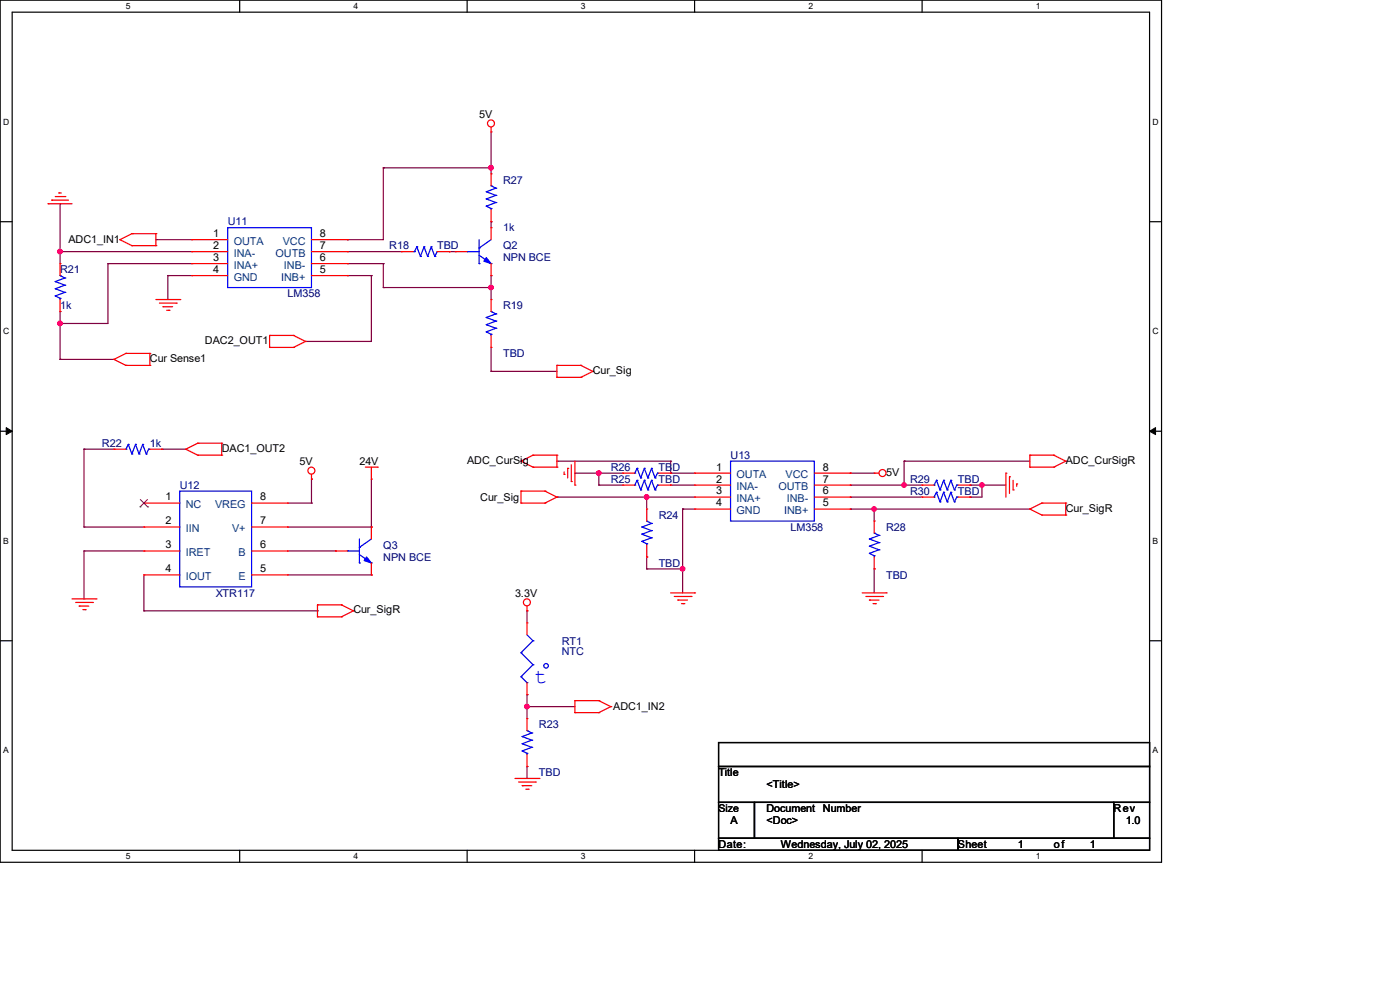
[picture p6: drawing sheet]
<svg xmlns="http://www.w3.org/2000/svg" width="297mm" height="210mm" viewBox="0 0 297 210" stroke-linecap="round" stroke-linejoin="round" font-family="sans-serif">
<path d="M0 0h246.4v182.9h-246.4zM2.6 2.6h241.3v177.8h-241.3z" fill="none" stroke="#000" stroke-width=".25"/>
<g fill="#fff">
<path d="M26.7 .3h1v2h-1z"/>
<path d="M26.7 180.6h1v2h-1z"/>
</g>
<path d="M50.8 0v2.6M50.8 180.4v2.5" fill="none" stroke="#000" stroke-width=".25"/>
<g fill="#fff">
<path d="M75 .3h.9v2h-.9z"/>
<path d="M75 180.6h.9v2h-.9z"/>
</g>
<path d="M99.1 0v2.6M99.1 180.4v2.5" fill="none" stroke="#000" stroke-width=".25"/>
<g fill="#fff">
<path d="M123.2 .3h1v2h-1z"/>
<path d="M123.2 180.6h1v2h-1z"/>
</g>
<path d="M147.4 0v2.6M147.4 180.4v2.5" fill="none" stroke="#000" stroke-width=".25"/>
<g fill="#fff">
<path d="M171.5 .3h1v2h-1z"/>
<path d="M171.5 180.6h1v2h-1z"/>
</g>
<path d="M195.6 0v2.6M195.6 180.4v2.5" fill="none" stroke="#000" stroke-width=".25"/>
<g fill="#fff">
<path d="M219.8 .3h.9v2h-.9z"/>
<path d="M219.8 180.6h.9v2h-.9z"/>
<path d="M.7 24.8h1.2v2h-1.2z"/>
<path d="M244.5 24.8h1.3v2h-1.3z"/>
<path d="M.7 69.3h1.2v1.9h-1.2z"/>
<path d="M244.5 69.3h1.3v1.9h-1.3z"/>
</g>
<path d="M0 47h2.6M243.9 47h2.5" fill="none" stroke="#000" stroke-width=".25"/>
<g fill="#fff">
<path d="M.7 113.7h1.2v2h-1.2z"/>
<path d="M244.5 113.7h1.2v2h-1.2z"/>
</g>
<path d="M0 91.5h2.6M243.9 91.5h2.5" fill="none" stroke="#000" stroke-width=".25"/>
<path d="M1.3 90.7l1.3 .8-1.3 .7zM243.9 91.5l1.3-.8v1.5z" fill="#000" stroke="#000" stroke-width=".21"/>
<g fill="#fff">
<path d="M.7 158.2h1.2v1.9h-1.2z"/>
<path d="M244.5 158.2h1.2v1.9h-1.2z"/>
</g>
<path d="M0 135.9h2.6M243.9 135.9h2.5M152.4 157.5h91.5v5.1h-91.5zM152.4 162.6h91.5v7.6h-91.5zM152.4 170.2h7.7v7.6h-7.7zM152.4 177.8h50.8v2.6h-50.8zM160.1 170.2h76.2v7.6h-76.2zM203.2 177.8h40.7v2.6h-40.7zM236.3 170.2h7.6v7.6h-7.6z" fill="none" stroke="#000" stroke-width=".25"/>
<g fill="none" stroke="#800040" stroke-width=".25">
<path d="M81.3 35.6h.1M81.3 35.6v15.2h-7.6M81.3 35.6h22.9M104.2 35.6h.1M104.2 28v8.9M12.7 43.2h.1M12.7 53.4h.1M12.7 53.4h28M12.7 43.2v12.7M22.9 55.9h.1M22.9 55.9h17.8M22.9 55.9v12.7h-10.2"/>
<path d="M33.1 50.8h.1M33.1 50.8h7.6M35.6 58.5h.1M35.6 58.5h5.1M35.6 58.5v5M73.7 53.4h.1M73.7 55.9h.1M73.7 58.5h.1M73.7 50.8h.1M73.7 53.4h11.4M73.7 55.9h7.6M73.7 58.5h5.1"/>
<path d="M78.8 58.5h.1M78.8 58.5v13.9h-14M81.3 55.9h.1M81.3 55.9v5.1M95.3 53.4h.1M95.3 53.4h1.3M104.2 58.5h.1M104.2 47h.1M104.2 47v1.3M104.2 58.5v5M12.7 66.1h.1M12.7 68.6h.1"/>
<path d="M12.7 76.2h.1M12.7 66.1v10.1M12.7 76.2h11.5M64.8 72.4h.1M81.3 61h.1M81.3 61h22.9M104.2 61h.1M104.2 78.8h.1M104.2 73.7v5.1M104.2 78.8h14M17.8 95.3h.1M17.8 95.3v16.5"/>
<path d="M17.8 95.3h6.4M34.3 95.3h.1M34.3 95.3h5.1M118.2 97.8h.1M118.2 97.8h24.1M142.3 97.8h.1M142.3 97.8v2.6M191.8 97.8h.1M191.8 97.8h26.7M191.8 97.8v5.1M17.8 111.8h.1M17.8 116.9h.1"/>
<path d="M17.8 116.9h12.7M17.8 111.8h12.7M17.8 116.9v10.1M61 116.9h10.2M61 111.8h17.8M61 106.7h5.1M66.1 106.7h.1M66.1 101.6h.1M66.1 101.6v5.1M71.2 116.9h.1M78.8 111.8h.1M78.8 101.6v10.2"/>
<path d="M118.2 105.5h.1M118.2 105.5h29.2M122 100.4h.1M122 100.4h10.1M127 100.4h.1M127 102.9h.1M127 102.9h5.1M127 100.4v2.5M137.2 105.5h.1M137.2 118.2h.1M137.2 105.5v2.5M137.2 118.2v2.5"/>
<path d="M142.3 100.4h.1M142.3 102.9h.1M142.3 100.4h5.1M142.3 102.9h5.1M144.8 108h.1M144.8 108h2.6M144.8 108v17.8M180.4 100.4h.1M180.4 108h.1M180.4 102.9h.1M180.4 105.5h.1M180.4 108h38.1"/>
<path d="M180.4 100.4h5.1M180.4 105.5h15.2M180.4 102.9h15.2M185.5 108h.1M185.5 108v2.5M191.8 102.9h.1M205.8 102.9h.1M205.8 105.5h.1M205.8 102.9h7.6M208.3 102.9h.1M208.3 102.9v2.6h-2.5M218.5 108h.1"/>
<path d="M17.8 127h.1M30.5 129.6h.1M30.5 122v7.6M30.5 129.6h36.9M61 122h17.8M67.4 129.6h.1M78.8 122h.1M111.8 129.6h.1M111.8 129.6v2.5M137.2 120.7h.1M137.2 120.7h7.6M144.8 120.7h.1"/>
<path d="M185.5 120.7h.1M185.5 120.7v5.1M111.8 147.4h.1M111.8 149.9h.1M111.8 147.4v5M111.8 149.9h10.2M111.8 162.6h.1M111.8 162.6v2.5"/>
</g>
<g fill="#f0f" stroke="#f0f" stroke-width=".25">
<circle cx="104.2" cy="61" r=".49"/>
<circle cx="12.7" cy="53.4" r=".49"/>
<circle cx="12.7" cy="68.6" r=".49"/>
<circle cx="111.8" cy="149.9" r=".49"/>
<circle cx="144.8" cy="120.7" r=".49"/>
<circle cx="137.2" cy="105.4" r=".49"/>
<circle cx="127" cy="100.4" r=".49"/>
<circle cx="104.2" cy="35.6" r=".49"/>
<circle cx="185.4" cy="108" r=".49"/>
<circle cx="191.8" cy="102.9" r=".49"/>
<circle cx="208.3" cy="102.9" r=".49"/>
</g>
<g fill="none" stroke="#f00" stroke-width=".25">
<path d="M104.2 28h.1M104.2 36.9h.1M104.2 27v1M104.2 36.9v2.5M10.2 43.2h.1M10.2 43.2h5.1M11 42.5h.1M11 42.5h3.5M11.7 41.7h2.1M12.5 40.9h.1M12.5 40.9h.5M12.7 55.9h.1"/>
<path d="M12.7 55.9v2.6M13.8 41.7h.1M25.4 50.8h.1M25.4 50.8l2.6 1.3M28 52.1h.1M28 49.6h.1M28 52.1h5.1M28 49.6l-2.6 1.2M28 49.6h5.1M33.1 49.6h.1M33.1 52.1h.1M33.1 49.6v2.5"/>
<path d="M40.7 50.8h.1M40.7 53.4h.1M40.7 55.9h.1M40.7 58.5h.1M40.7 50.8h7.6M40.7 53.4h7.6M40.7 55.9h7.6M40.7 58.5h7.6M66.1 50.8h7.6M66.1 53.4h7.6M66.1 55.9h7.6M66.1 58.5h7.6"/>
<path d="M73.7 58.5h.1M73.7 55.9h.1M73.7 53.4h.1M73.7 50.8h.1M85.1 53.4h.1M85.1 53.4h2.6M92.8 53.4h2.5M95.3 53.4h.1M96.6 53.4h.1M96.6 53.4h2.5M104.2 47h.1M104.2 48.3h.1"/>
<path d="M104.2 58.5h.1M104.2 44.5v2.5M104.2 48.3v2.5M104.2 55.9v2.6M12.7 66.1h.1M12.7 63.5v2.6M24.2 76.2h.1M24.2 76.2l2.5 1.3M26.7 77.5h.1M26.7 75h.1M26.7 77.5h5.1M26.7 75l-2.5 1.2"/>
<path d="M26.7 75h5.1M31.8 75h.1M31.8 77.5h.1M31.8 75v2.5M33.1 63.5h5M33.8 64.3h3.6M34.6 65.1h.1M34.6 65.1h2M35.3 65.8h.6M35.9 65.8h.1M37.4 64.3h.1M38.1 63.5h.1"/>
<path d="M57.2 73.7h.1M57.2 71.2h.1M57.2 71.2h5.1M57.2 73.7h5.1M57.2 71.2v2.5M62.3 71.2h.1M62.3 73.7h.1M62.3 71.2l2.5 1.2M64.8 72.4h.1M64.8 72.4l-2.5 1.3M104.2 63.5h.1M104.2 73.7h.1"/>
<path d="M104.2 63.5v2.6M104.2 71.2v2.5M118.2 77.5h.1M118.2 77.5v2.6M118.2 77.5h5M123.2 77.5h.1M123.2 77.5l2.6 1.3M125.8 78.8h.1M125.8 78.8l-2.6 1.3M24.2 95.3h.1M24.2 95.3h2.5M31.8 95.3h2.5"/>
<path d="M34.3 95.3h.1M39.4 95.3h.1M39.4 95.3l2.6 1.3M42 96.6h.1M42 94h.1M42 96.6h5M42 94l-2.6 1.3M42 94h5M47 94h.1M47 96.6h.1M47 94v2.6M77.5 99.1h2.6"/>
<path d="M78.8 99.1v2.5M80.1 99.1h.1M110.5 97.8h.1M110.5 97.8l2.6 1.3M113.1 99.1h.1M113.1 96.6h.1M113.1 99.1h5.1M113.1 96.6l-2.6 1.2M113.1 96.6h5.1M118.2 96.6h.1M118.2 99.1h.1M118.2 80.1h.1"/>
<path d="M118.2 96.6v2.5M118.2 80.1h5M120.4 99.4h.1M120.4 99.4v2M121.2 98.6v3.6M122 97.8v5.1M123.2 80.1h.1M218.5 99.1h.1M218.5 96.6h.1M218.5 99.1h5.1M218.5 96.6h5.1M218.5 96.6v2.5"/>
<path d="M223.6 96.6h.1M223.6 99.1h.1M223.6 96.6l2.5 1.2M226.1 97.8h.1M226.1 97.8l-2.5 1.3M30.5 106.7h.1M30.5 111.8h.1M30.5 116.9h.1M30.5 106.7h7.6M30.5 111.8h7.6M30.5 116.9h7.6M53.4 106.7h7.6"/>
<path d="M53.4 111.8h7.6M53.4 116.9h7.6M61 116.9h.1M61 111.8h.1M61 106.7h.1M66.1 101.6h.1M66.1 100.6v1M71.2 116.9h.1M71.2 116.9h2.5M78.8 101.6h.1M78.8 111.8h.1M78.8 111.8v2.5"/>
<path d="M78.8 119.4v2.6M110.5 106.7h.1M110.5 104.2h.1M110.5 104.2h5.1M110.5 106.7h5.1M110.5 104.2v2.5M115.6 104.2h.1M115.6 106.7h.1M115.6 104.2l2.6 1.3M118.2 105.5h.1M118.2 105.5l-2.6 1.2M119.7 100.6h.1"/>
<path d="M119.7 100.1v.5M121.2 102.2h.1M122 102.9h.1M132.1 102.9h.1M132.1 100.4h.1M132.1 100.4h2.6M132.1 102.9h2.6M137.2 108h.1M137.2 118.2h.1M137.2 108v2.5M137.2 115.6v2.6M139.7 100.4h2.6"/>
<path d="M139.7 102.9h2.6M142.3 102.9h.1M142.3 100.4h.1M147.4 100.4h.1M147.4 102.9h.1M147.4 105.5h.1M147.4 108h.1M147.4 100.4h7.6M147.4 102.9h7.6M147.4 105.5h7.6M147.4 108h7.6M172.8 100.4h7.6"/>
<path d="M172.8 102.9h7.6M172.8 105.5h7.6M172.8 108h7.6M180.4 108h.1M180.4 105.5h.1M180.4 102.9h.1M180.4 100.4h.1M185.5 100.4h.1M185.5 110.5h.1M185.5 100.4h1M185.5 110.5v2.6M185.5 118.2v2.5"/>
<path d="M195.6 102.9h.1M195.6 105.5h.1M195.6 102.9h2.6M195.6 105.5h2.6M203.2 102.9h2.6M203.2 105.5h2.6M205.8 102.9h.1M205.8 105.5h.1M213.4 100.4h.1M213.4 100.4v5.1M214.2 101.1h.1M214.2 101.1v3.6"/>
<path d="M214.9 103.9h.1M214.9 101.9v2M215.7 102.7h.1M215.7 102.7v.5M218.5 108h.1M218.5 108l2.5 1.3M221 109.3h.1M221 106.7h.1M221 106.7h5.1M221 109.3h5.1M221 106.7l-2.5 1.3M226.1 106.7h.1"/>
<path d="M226.1 109.3h.1M226.1 106.7v2.6M15.3 127h5.1M16 127.8h3.6M16.8 128.6h.1M16.8 128.6h2M17.6 129.3h.5M18.1 129.3h.1M19.6 127.8h.1M20.4 127h.1M30.5 122h.1M30.5 122h7.6"/>
<path d="M53.4 122h7.6M61 122h.1M67.4 130.9h.1M67.4 128.3h.1M67.4 128.3h5M67.4 130.9h5M67.4 128.3v2.6M72.4 128.3h.1M72.4 130.9h.1M72.4 128.3l2.6 1.3M75 129.6h.1M75 129.6l-2.6 1.3"/>
<path d="M78.8 122h.1M111.8 129.6h.1M111.8 132.1h.1M111.8 128.6v1M111.8 132.1v2.6M142.3 125.8h5.1M143 126.5h3.6M143.8 127.3h.1M143.8 127.3h2M144.6 128.1h.5M145.1 128.1h.1M146.6 126.5h.1"/>
<path d="M147.4 125.8h.1M182.9 125.8h5.1M183.7 126.5h3.5M184.4 127.3h.1M184.4 127.3h2.1M185.2 128.1h.5M185.5 120.7h.1M185.7 128.1h.1M187.2 126.5h.1M188 125.8h.1M111.8 147.4h.1M111.8 152.4h.1"/>
<path d="M111.8 144.8v2.6M111.8 152.4v2.6M122 151.2h.1M122 148.6h.1M122 148.6h5M122 151.2h5M122 148.6v2.6M127 148.6h.1M127 151.2h.1M127 148.6l2.6 1.3M129.6 149.9h.1M129.6 149.9l-2.6 1.3"/>
<path d="M109.3 165.1h5M110 165.9h3.6M110.8 166.7h.1M110.8 166.7h2M111.5 167.4h.6M111.8 162.6h.1M111.8 160.1v2.5M112.1 167.4h.1M113.6 165.9h.1M114.3 165.1h.1"/>
<circle cx="104.2" cy="26.2" r=".74"/>
<circle cx="66.1" cy="99.8" r=".74"/>
<circle cx="187.2" cy="100.4" r=".74"/>
<circle cx="111.8" cy="127.8" r=".74"/>
</g>
<g fill="none" stroke="#00f" stroke-width=".25">
<path d="M104.2 39.4h.1M104.2 39.4l1 .5M105.2 39.9h.1M105.2 39.9l-2 .8M11.7 59.7h.1M11.7 59.7l2.1 .8M12.7 58.5h.1M12.7 58.5l1.1 .5M13.8 59h.1M13.8 59l-2.1 .7M48.3 48.3h17.8v12.7h-17.8zM87.7 53.4h.2"/>
<path d="M87.9 53.4h.1M88.4 52.4h.1M88.4 52.4l-.5 1M88.4 52.4l.8 2M89.2 54.4h.1M90 52.4h.1M90 52.4l-.8 2M90 52.4l.7 2M90.7 54.4h.1M91.5 52.4h.1M91.5 52.4l-.8 2M91.5 52.4l.7 2"/>
<path d="M92.2 54.4h.1M92.8 53.4h.1M92.8 53.4l-.6 1M99.1 53.4h.1M99.1 53.4h2.5M101.6 52.6h.1M101.6 55.9h.1M101.6 54.1l2.6 1.8M101.6 50.8v5.1M103.2 43.7h.1M103.2 42.2h.1M103.2 40.7h.1"/>
<path d="M103.2 43.7l1 .5M103.2 42.2l2 .8M103.2 40.7l2 .7M104.2 44.2h.1M104.2 55.9h.1M104.2 44.2v.3M104.2 50.8l-2.6 1.8M105.2 43h.1M105.2 41.4h.1M105.2 43l-2 .7M105.2 41.4l-2 .8M11.7 62.8h.1"/>
<path d="M11.7 61.3h.1M11.7 62.8l1 .5M11.7 61.3l2.1 .7M12.7 63.3h.1M12.7 63.3v.2M13.8 62h.1M13.8 60.5h.1M13.8 62l-2.1 .8M13.8 60.5l-2.1 .8M103.2 70.4h.1M103.2 68.9h.1M103.2 67.4h.1"/>
<path d="M103.2 70.4l1 .5M103.2 68.9l2 .7M103.2 67.4l2 .7M104.2 66.1h.1M104.2 70.9h.1M104.2 70.9v.3M104.2 66.1l1 .5M105.2 69.6h.1M105.2 68.1h.1M105.2 66.6h.1M105.2 69.6l-2 .8M105.2 68.1l-2 .8"/>
<path d="M105.2 66.6l-2 .8M26.7 95.3h.1M27.2 94.3h.1M27.2 94.3l.8 2M27.2 94.3l-.5 1M28 96.3h.1M28.7 94.3h.1M28.7 94.3l.8 2M28.7 94.3l-.7 2M29.5 96.3h.1M30.3 94.3h.1M30.3 94.3l.7 2"/>
<path d="M30.3 94.3l-.8 2M31 96.3h.1M31.5 95.3h.1M31.5 95.3l-.5 1M31.5 95.3h.3M135.2 99.4h.1M135.2 99.4l.7 2M135.2 99.4l-.5 1M136.7 99.4h.1M136.7 99.4l.8 2M136.7 99.4l-.8 2M138.2 99.4h.1"/>
<path d="M138.2 99.4l.8 2M138.2 99.4l-.7 2M155 97.8h17.8v12.7h-17.8zM38.1 104.2h15.3v20.3h-15.3zM73.7 116.9h.1M73.7 116.9h2.5M76.2 116.1h.1M76.2 119.4h.1M76.2 117.6l2.6 1.8M76.2 114.3v5.1M78.8 119.4h.1M78.8 114.3l-2.6 1.8"/>
<path d="M134.7 102.9h.1M134.7 100.4h.1M135.2 101.9h.1M135.2 101.9l.7 2M135.2 101.9l-.5 1M135.9 103.9h.1M135.9 101.4h.1M136.2 114.9h.1M136.2 113.3h.1M136.2 111.8h.1M136.2 114.9l1 .5M136.2 113.3l2 .8"/>
<path d="M136.2 111.8l2 .8M136.7 101.9h.1M136.7 101.9l.8 2M136.7 101.9l-.8 2M137.2 110.5h.1M137.2 115.4h.1M137.2 110.5l1 .5M137.2 115.4v.2M137.5 103.9h.1M137.5 101.4h.1M138.2 101.9h.1M138.2 114.1h.1"/>
<path d="M138.2 112.6h.1M138.2 111h.1M138.2 101.9l.8 2M138.2 101.9l-.7 2M138.2 114.1l-2 .8M138.2 112.6l-2 .7M138.2 111l-2 .8M139 103.9h.1M139 101.4h.1M139.5 102.9h.1M139.5 100.4h.1M139.5 102.9l-.5 1"/>
<path d="M139.5 102.9h.2M139.5 100.4l-.5 1M139.5 100.4h.2M184.4 117.4h.1M184.4 115.9h.1M184.4 114.3h.1M184.4 117.4l1.1 .5M184.4 115.9l2.1 .7M184.4 114.3l2.1 .8M185.5 113.1h.1M185.5 117.9h.1M185.5 113.1l1 .5"/>
<path d="M185.5 117.9v.3M186.5 116.6h.1M186.5 115.1h.1M186.5 113.6h.1M186.5 116.6l-2.1 .8M186.5 115.1l-2.1 .8M186.5 113.6l-2.1 .7M198.2 102.9h.1M198.2 105.5h.1M198.7 101.9h.1M198.7 104.4h.1M198.7 101.9l.7 2"/>
<path d="M198.7 101.9l-.5 1M198.7 104.4l.7 2.1M198.7 104.4l-.5 1.1M199.4 103.9h.1M199.4 106.5h.1M200.2 101.9h.1M200.2 104.4h.1M200.2 101.9l.8 2M200.2 101.9l-.8 2M200.2 104.4l.8 2.1M200.2 104.4l-.8 2.1M201 103.9h.1"/>
<path d="M201 106.5h.1M201.7 101.9h.1M201.7 104.4h.1M201.7 101.9l.8 2M201.7 101.9l-.7 2M201.7 104.4l.8 2.1M201.7 104.4l-.7 2.1M202.5 103.9h.1M202.5 106.5h.1M203 102.9h.1M203 105.5h.1M203 102.9h.2"/>
<path d="M203 102.9l-.5 1M203 105.5l-.5 1M203 105.5h.2M110.5 138.5h.1M110.5 138.5l2.6 2.5M111.8 134.7l1.3 1.2M113.1 135.9h.1M113.1 135.9l-2.6 2.6M110.5 143.6h.1M110.5 143.6l1.3 1.2M110.8 159.3h.1M110.8 157.8h.1"/>
<path d="M110.8 156.3h.1M110.8 159.3l1 .5M110.8 157.8l2 .7M110.8 156.3l2 .7M111.8 144.8h.1M111.8 155h.1M111.8 159.8h.1M111.8 155l1 .5M111.8 159.8v.3M112.8 158.5h.1M112.8 157h.1M112.8 155.5h.1"/>
<path d="M112.8 158.5l-2 .8M112.8 157l-2 .8M112.8 155.5l-2 .8M113.1 141h.1M113.1 141l-2.6 2.6"/>
<circle cx="115.8" cy="141.2" r=".49"/>
</g>
<path d="M29.7 107.5h.1M29.8 106l1.5 1.5M31.3 106l-1.6 1.5M31.3 107.5h.1" fill="none" stroke="#804000" stroke-width=".21"/>
<g fill="#00f" stroke="#00f" stroke-width=".25">
<path d="M77.8 118.2l1 1.2-1.5-.5z"/>
<path d="M103.2 54.7l1 1.2-1.5-.5z"/>
</g>
<text font-size="4.6" fill="#00f" x="113.3" y="144.9">t</text>
<g font-size="2.3">
<text x="101.6" y="25">5V</text>
<text x="14.5" y="51.6">ADC1_IN1</text>
<text x="45.3" y="50.3">1</text>
<text x="45.3" y="52.8">2</text>
<text x="67.9" y="52.8">7</text>
<text x="67.9" y="50.3">8</text>
<text x="45.3" y="55.4">3</text>
<text x="45.3" y="57.9">4</text>
<text x="67.9" y="57.9">5</text>
<text x="67.9" y="55.4">6</text>
<text x="31.8" y="76.8">Cur Sense1</text>
<text x="43.5" y="73">DAC2_OUT1</text>
<text x="125.8" y="79.3">Cur_Sig</text>
<text x="47" y="95.8">DAC1_OUT2</text>
<text x="63.5" y="98.6">5V</text>
<text x="76.2" y="98.6">24V</text>
<text x="99.1" y="98.4">ADC_CurSig</text>
<text x="151.9" y="99.8">1</text>
<text x="174.5" y="99.8">8</text>
<text x="188" y="100.9">5V</text>
<text x="226.1" y="98.4">ADC_CurSigR</text>
<text x="35.1" y="106.2">1</text>
<text x="55.2" y="106.2">8</text>
<text x="101.9" y="106.3">Cur_Sig</text>
<text x="151.9" y="102.4">2</text>
<text x="151.9" y="104.9">3</text>
<text x="151.9" y="107.4">4</text>
<text x="174.5" y="107.4">5</text>
<text x="174.5" y="104.9">6</text>
<text x="174.5" y="102.4">7</text>
<text x="35.1" y="111.3">2</text>
<text x="55.2" y="111.3">7</text>
<text x="226.1" y="108.5">Cur_SigR</text>
<text x="35.1" y="116.3">3</text>
<text x="55.2" y="116.3">6</text>
<text x="35.1" y="121.4">4</text>
<text x="55.2" y="121.4">5</text>
<text x="75" y="130.1">Cur_SigR</text>
<text x="109.3" y="126.6">3.3V</text>
<text x="130.1" y="150.7">ADC1_IN2</text>
<text x="152.4" y="164.7">Title</text>
<text x="162.6" y="167.2">&lt;Title&gt;</text>
<text x="162.6" y="172.3">Document</text>
<text x="174.6" y="172.3">Number</text>
<text x="236.3" y="172.3">Rev</text>
<text x="152.4" y="179.9">Date:</text>
<text x="155" y="174.8">A</text>
<text x="162.6" y="174.8">&lt;Doc&gt;</text>
<text x="165.7" y="179.9">Wednesday, July 02, 2025</text>
<text x="203.2" y="179.9">Sheet</text>
<text x="215.9" y="179.9">1</text>
<text x="223.6" y="179.9">of</text>
<text x="231.2" y="179.9">1</text>
<text x="238.8" y="174.8">1.0</text>
</g>
<g font-size="2.3" fill="#000080">
<text x="106.7" y="38.9">R27</text>
<text x="48.3" y="47.8">U11</text>
<text x="82.6" y="52.9">R18</text>
<text x="92.7" y="52.9">TBD</text>
<text x="106.7" y="49.1">1k</text>
<text x="106.7" y="52.9">Q2</text>
<text x="12.7" y="58">R21</text>
<text x="106.7" y="55.5">NPN BCE</text>
<text x="12.7" y="65.6">1k</text>
<text x="61" y="63.1">LM358</text>
<text x="106.7" y="65.6">R19</text>
<text x="106.7" y="75.8">TBD</text>
<text x="21.6" y="94.8">R22</text>
<text x="31.8" y="94.8">1k</text>
<text x="129.6" y="99.9">R26</text>
<text x="139.7" y="99.9">TBD</text>
<text x="155" y="97.4">U13</text>
<text x="38.1" y="103.7">U12</text>
<text x="129.6" y="102.4">R25</text>
<text x="139.7" y="102.4">TBD</text>
<text x="193.1" y="102.4">R29</text>
<text x="193.1" y="105">R30</text>
<text x="203.2" y="102.4">TBD</text>
<text x="203.2" y="105">TBD</text>
<text x="139.7" y="110.1">R24</text>
<text x="167.7" y="112.6">LM358</text>
<text x="188" y="112.6">R28</text>
<text x="81.3" y="116.4">Q3</text>
<text x="81.3" y="119">NPN BCE</text>
<text x="139.7" y="120.2">TBD</text>
<text x="188" y="122.8">TBD</text>
<text x="45.8" y="126.6">XTR117</text>
<text x="119.2" y="136.7">RT1</text>
<text x="119.2" y="139">NTC</text>
<text x="114.3" y="154.5">R23</text>
<text x="114.3" y="164.7">TBD</text>
</g>
<g font-size="2.3" fill="#004080">
<text x="49.6" y="51.9">OUTA</text>
<text x="60" y="51.9">VCC</text>
<text x="49.6" y="54.4">INA-</text>
<text x="49.6" y="57">INA+</text>
<text x="49.6" y="59.5">GND</text>
<text x="58.5" y="54.4">OUTB</text>
<text x="59.6" y="59.5">INB+</text>
<text x="60.2" y="57">INB-</text>
<text x="156.3" y="101.4">OUTA</text>
<text x="166.7" y="101.4">VCC</text>
<text x="39.4" y="107.8">NC</text>
<text x="45.6" y="107.8">VREG</text>
<text x="156.3" y="104">INA-</text>
<text x="156.3" y="106.5">INA+</text>
<text x="165.1" y="104">OUTB</text>
<text x="166.9" y="106.5">INB-</text>
<text x="39.4" y="112.9">IIN</text>
<text x="49.2" y="112.9">V+</text>
<text x="156.3" y="109">GND</text>
<text x="166.3" y="109">INB+</text>
<text x="39.4" y="117.9">IRET</text>
<text x="50.6" y="117.9">B</text>
<text x="39.4" y="123">IOUT</text>
<text x="50.6" y="123">E</text>
</g>
<text font-size="2.2" x="152.4" y="172.3">Size</text>
<g font-size="1.8">
<text x="26.7" y="1.9">5</text>
<text x="75" y="1.9">4</text>
<text x="123.2" y="1.9">3</text>
<text x="171.5" y="1.9">2</text>
<text x="219.8" y="1.9">1</text>
<text x=".7" y="26.4">D</text>
<text x="244.5" y="26.4">D</text>
<text x=".7" y="70.9">C</text>
<text x="244.5" y="70.9">C</text>
<text x=".7" y="115.3">B</text>
<text x="244.5" y="115.3">B</text>
<text x=".7" y="159.8">A</text>
<text x="244.5" y="159.8">A</text>
<text x="26.7" y="182.2">5</text>
<text x="75" y="182.2">4</text>
<text x="123.2" y="182.2">3</text>
<text x="171.5" y="182.2">2</text>
<text x="219.8" y="182.2">1</text>
</g>
</svg>
